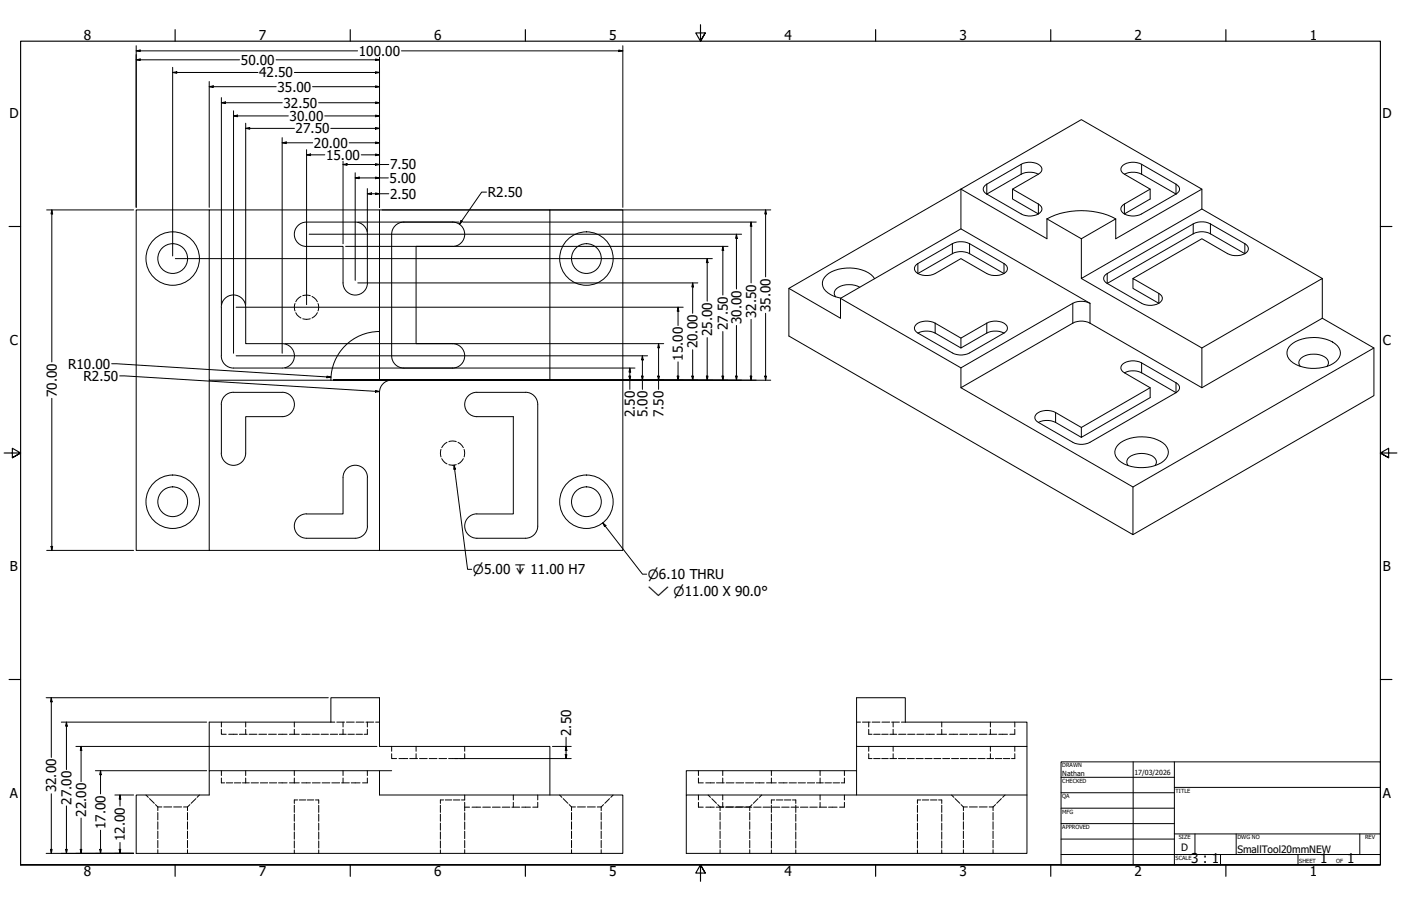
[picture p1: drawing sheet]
<svg xmlns="http://www.w3.org/2000/svg" width="864mm" height="559mm" viewBox="0 0 864 559" stroke-linecap="round" stroke-linejoin="round" font-family="sans-serif">
<!-- layer: Hidden (ANSI) -->
<g fill="none" stroke="#000" stroke-width=".62">
<path d="M182 187l-1 2 1 3M182 193l4 3M186 183l-4 3M187 197h4M187 182h4M192 183l4 3M196 193l-4 3M196 187v2v3M272 277v5M276 273l-4 3M277 272h2h2M282 273l4 3"/>
<path d="M286 277v5M272 283l4 3M277 287h4M286 283l-4 3M136 450v3h3M136 445v3M141 453h5M148 453h4M151 445v3M151 450v3M154 453h4M160 453h4"/>
<path d="M166 453h4M172 453h5M178 453h6M181 445v3M181 450v3M186 453h5M192 453h5M198 453h4M204 453h4M204 445h2M208 445h4M209 453h4"/>
<path d="M211 445v3M211 450v3M214 445h4M214 453h4M219 453h4M220 445h4M226 445h4M226 445v3M226 450v3h-2M232 445h2M528 445h2M532 445h4"/>
<path d="M535 450v3h3M535 445v3M538 445h4M539 453h4M543 453h4M544 445h4M549 453h4M550 445h4M551 445v3M551 450v3M554 453h4M556 445h2"/>
<path d="M559 453h5M565 453h5M571 453h5M578 453h6M581 445v3M581 450v3M585 453h5M592 453h4M598 453h4M604 453h4M610 453h4M610 445v3"/>
<path d="M610 450v3M616 453h5M626 450v3h-4M626 445v3M136 480v3h2M136 475v3M151 475v3M151 480v3M181 475v3M181 480v3M211 475v3M211 480v3"/>
<path d="M226 475v3M226 480v3h-3M241 465v3h3M241 460v3M246 468h5M253 468h4M256 460v3M256 465v3M259 468h4M265 468h4M271 468h4M277 468h5"/>
<path d="M286 460v3M286 465v3h-3M431 480v3h3M431 475v3M446 475v3M446 480v3M475 475v3M475 480v3M506 475v3M506 480v3M521 480v3h-2M521 475v3"/>
<path d="M535 465v3h3M535 460v3M539 468h4M543 468h4M549 468h4M551 460v3M551 465v3M554 468h4M559 468h5M565 468h4M570 468h5M576 468h4"/>
<path d="M581 468h4M587 468h4M592 468h4M597 468h5M603 468h4M608 468h2M610 465v3h3M610 460v3M614 468h4M618 468h4M626 465v3h-2M626 460v3"/>
<path d="M90 490l1 2M92 493l3 2M96 496l1 2M97 498h3M97 498v2M101 498h5M107 498h5M113 498h3M116 498v2M117 496l-1 2M121 493l-3 2M123 490l-2 2"/>
<path d="M139 483h4M144 483h4M149 483h5M155 483h4M160 483h5M166 483h5M172 483h5M178 483h6M181 497v4M183 493h-2v3M184 493h4M186 483h5"/>
<path d="M189 493h4M193 483h4M194 493h2v3M196 497v4M199 483h4M205 483h4M211 483h4M217 483h5M271 497v4M273 493h-2v3M274 493h4M279 493h4"/>
<path d="M286 490v3h-2M286 495v5M286 498h3M291 498h5M298 498h4M304 498h4M310 498h4M316 498h4M316 490v3M316 495v3M322 498h5M331 495v3h-3"/>
<path d="M331 490v3M345 490l1 2M347 493l3 2M351 496l1 2M352 498h3M352 498v2M356 498h5M362 498h5M368 498h3M371 498v2M372 496l-1 2M376 493l-3 2"/>
<path d="M378 490l-2 2M431 495v3h3M431 490v3M435 498h5M435 483h5M436 490l2 2M439 493l3 2M442 483h4M442 496l2 2v2M446 490v3M446 495v3M446 498h-5"/>
<path d="M448 483h4M452 498h-5M454 483h4M459 498h-6M459 498h4M460 483h4M464 496l-2 2v2M465 498h4M466 483h5M467 493l-3 2M470 490l-2 2M470 498h5"/>
<path d="M473 483h6M475 497v4M476 498h5M478 493h-3v3M479 493h4M480 483h5M482 498h4M483 493h4M486 483h5M488 498h4M489 493h2v3M491 497v4"/>
<path d="M492 483h5M493 498h5M498 483h4M499 498h5M503 483h4M505 498h5M506 490v3M506 495v3M509 483h4M511 498h5M514 483h4M521 495v3h-3"/>
<path d="M521 490v3M566 497v4M567 493h-1v3M569 493h4M574 493h4M579 493h2v3M581 497v4M587 490l1 2M589 493l3 2M592 496l2 2M594 498h2M594 498v2"/>
<path d="M598 498h4M604 498h5M610 498h2M612 498v2M614 496l-2 2M617 493l-3 2M620 490l-2 2M97 501v5M97 507v4M97 513v4M97 518v5M116 501v5"/>
<path d="M116 507v4M116 513v4M116 518v5M181 502v5M181 508v4M181 513v5M181 519v4M196 502v5M196 508v4M196 513v5M196 519v4M271 502v5"/>
<path d="M271 508v4M271 513v5M271 519v4M286 501v5M286 507v5M286 513v4M286 518v5M352 501v5M352 507v4M352 513v4M352 518v5M371 501v5"/>
<path d="M371 507v4M371 513v4M371 518v5M444 501v5M444 507v4M444 513v4M444 518v5M462 501v5M462 507v4M462 513v4M462 518v5M475 502v5"/>
<path d="M475 508v4M475 513v5M475 519v4M491 502v5M491 508v4M491 513v5M491 519v4M566 502v5M566 508v4M566 513v5M566 519v4M581 502v5"/>
<path d="M581 508v4M581 513v5M581 519v4M594 501v5M594 507v4M594 513v4M594 518v5M612 501v5M612 507v4M612 513v4M612 518v5M97 524v2"/>
<path d="M116 524v2M181 524v2M196 524v2M271 524v2M286 524v2M352 524v2M371 524v2M444 524v2M462 524v2M475 524v2M491 524v2M566 524v2"/>
<path d="M581 524v2M594 524v2M612 524v2"/>
</g>
<!-- layer: Visible (ANSI) -->
<g fill="none" stroke="#000" stroke-width=".62">
<path d="M607 114l22-13a9 9 0 0 1 13 3 3 3 0 0 1-1 3 3 3 0 0 1-4-1h-5l-3 1-21 13a3 3 0 0 1-1-6zM608 120l21 12a10 10 0 0 0 13-3 3 3 0 0 0-2-3l-16-9v6l16 9M640 107l-16 10M692 102a11 11 0 0 1 12-1l21 13a3 3 0 0 1 2 3 3 3 0 0 1-2 3l-21-13-3-1h-5a2.9 2.9 0 0 1-4 0 2.9 2.9 0 0 1 0-4zM693 107l16 10v6l-16 9M709 117l-16 9a3 3 0 0 0-2 4 3 3 0 0 0 3 3h4h4l23-13M741 117l-74-43-75 43 53 30v-12M129 129h105v106h-105zM129 129h-45v210h45M234 129h105v106h-105M244 139l3-2h2h30a7 7 0 0 1 7 7 7 7 0 0 1-7 8h-23v60h23a8 8 0 0 1 7 7 8 8 0 0 1-7 8h-30a8 8 0 0 1-8-8v-75l1-3zM339 129h45v210h-150"/>
<path d="M645 135a47 47 0 0 1 43 0M645 135l22 12 21-12v12l53-30v12l-74 43v-25M741 129l74 43M226 144v30M227 144a8 8 0 0 0-8-7h-30a7 7 0 0 0-8 7 7 7 0 0 0 8 8h22v22a8 8 0 0 0 8 8 8 8 0 0 0 8-8M592 141l-74 43v12l-32-18M767 156l-22-12-3-1h-4l-2 1-54 31M530 177a13 13 0 0 0-15 2 3 3 0 0 0 0 4M539 172a21 21 0 0 0-22-6 11 11 0 0 0-10 9 12 12 0 0 0 11 9M565 163l22-13 5-1h3l3 1 21 13a4 4 0 0 1 2 3 4 4 0 0 1-3 3l-4 1-4-1-18-9-16 9a11 11 0 0 1-12-2 2.9 2.9 0 0 1 1-4zM566 169l21-13 5-1h3l3 1 21 13M667 172l74 43v24l-69-40-5-1h-3l-3 1-69 40v-12l69-40 5-1h3l3 1-80-46v-24l-106 61v29l212 123v-30l149-85"/>
<path d="M682 175l22 12a9 9 0 0 0 12-3 3 3 0 0 0-2-3l-16-9v6l16 9M698 172l43-25 16 9a11 11 0 0 0 12-1 3 3 0 0 0-2-5l-22-13h-3h-4l-2 1-54 31a3 3 0 0 0-2 3 3 3 0 0 0 2 3M139 184a8 8 0 0 1 8-1 8 8 0 0 1 4 6v23h23a8 8 0 0 1 7 8 8 8 0 0 1-7 7h-30a8 8 0 0 1-8-8v-30l1-3zM518 184l74 43M815 196l32 19v29l-149 86M234 204a30 30 0 0 0-30 30M566 205l21 13 5 1h3l3-1 21-13M592 209l-16-10a10 10 0 0 0-12 2 3 3 0 0 0 2 4l4-1 5 1 17 10M592 209l16-10a9 9 0 0 1 13 3 2.9 2.9 0 0 1-2 3 2.9 2.9 0 0 1-3-1h-3l-3 1-18 10zM741 215l74-43v24l-74 43M795 213a24 24 0 0 1 29 0 7 7 0 0 1-2 11 24 24 0 0 1-27-3 6 6 0 0 1 0-8zM129 235v104h105"/>
<path d="M241 234a8 8 0 0 0-7 8v97M592 239l106 61M692 225a11 11 0 0 1 12-1l21 12a3 3 0 0 1 2 3 3 3 0 0 1-2 3l-21-12-3-1h-5a2.9 2.9 0 0 1-4 0 2.9 2.9 0 0 1 0-4zM693 230l16 9v6l-42 25v-6l42-25M801 226a4 4 0 0 1 4-7 11 11 0 0 1 14 4l-1 3M139 244l3-2h2h30a8 8 0 0 1 7 7 8 8 0 0 1-7 8h-23v22a7 7 0 0 1-7 8 7 7 0 0 1-8-8v-30l1-3zM288 245l3-2 3-1h30a8 8 0 0 1 7 7v75a8 8 0 0 1-7 8h-30a7 7 0 0 1-8-7 7 7 0 0 1 8-8h22v-60h-22a8 8 0 0 1-7-4 8 8 0 0 1 1-8zM725 242l-53 31-3 1h-3l-3-1-23-12M667 264l-16-10a10 10 0 0 0-13 3 2.9 2.9 0 0 0 1 3 2.9 2.9 0 0 0 4 0h5l3 1 16 9M689 274a24 24 0 0 1 29 1 7 7 0 0 1-2 10 25 25 0 0 1-26-1 6 6 0 0 1-1-10zM211 295v22h-22a8 8 0 0 0-8 7 8 8 0 0 0 8 8h30a8 8 0 0 0 8-8M211 294a8 8 0 0 1 8-7 8 8 0 0 1 8 7"/>
<path d="M226 295v29M695 287a4 4 0 0 1 3-6 12 12 0 0 1 15 3l-1 3M129 475v-30h75v-15h30v30h105v30M234 475h-105v15h-45v36h300v-36h-150v-15h7M528 475h-105v15M528 460h105v66h-210v-36h210M633 460v-15h-75v-15h-30v60"/>
<circle cx="106" cy="159" r="16"/>
<circle cx="106" cy="159" r="9"/>
<circle cx="361" cy="159" r="16"/>
<circle cx="361" cy="159" r="9"/>
<circle cx="106" cy="309" r="16"/>
<circle cx="106" cy="309" r="9"/>
<circle cx="361" cy="309" r="16"/>
<circle cx="361" cy="309" r="9"/>
</g>
<!-- layer: Visible Narrow (ANSI) -->
<g fill="none" stroke="#000" stroke-width=".62">
<path d="M608 114v6M629 101v6M704 101v6M725 114v6M640 126v6M693 126v6M736 138v6M746 138v6M587 150v6M598 150v6M767 150v6M566 163v6"/>
<path d="M619 163v6M682 169v6M576 199v6M608 199v6M661 187v12M672 187v12M714 181v6M704 224v6M725 236v6M651 254v7"/>
</g>
<!-- layer: Border (ANSI) -->
<g fill="none" stroke="#000" stroke-width=".7">
<path d="M108 18v7M216 18v7M324 18v7M432 15v10l-3-5h6l-3 5 3-5M540 18v7M648 18v7M756 18v7M6 140h7M851 140h7M3 279h10l-5-3v6l5-3-5 3M861 279h-10l5-3v6l-5-3 5 3M6 419h7"/>
<path d="M851 419h7M13 533v-508h838v508h-838h838M108 533v8M216 533v8M324 533v8M435 538l-3-5 3 5h-6l3-5v11M540 533v8M648 533v8M756 533v8"/>
</g>
<!-- layer: Title (ANSI) -->
<g fill="none" stroke="#000" stroke-width=".62">
<path d="M654 470h197v63h-197zM654 479h70M698 470v63M724 470v63M654 489h70M654 498h70M724 486h127M654 508h70M654 518h70M724 514h127M737 514v13M762 514v13"/>
<path d="M838 514v13M654 527h197M752 527v6M800 527v6"/>
</g>
<!-- layer: Dimension (ANSI) -->
<g fill="none" stroke="#000" stroke-width=".62">
<path d="M84 31h2v1zM84 37l2-1v1zM84 31h136M84 28v100M84 37h64M170 37h64M231 36l3 1h-3zM234 35v93M247 31h137M381 31h3l-3 1zM384 28v100M106 45l3-1v1z"/>
<path d="M106 45h53M106 42v116M129 53h2v1zM129 53h41M129 50v78M181 45h53M193 53h41M231 53h3l-3 1zM231 44l3 1h-3zM136 63h3v1zM136 63h38M136 60v128"/>
<path d="M144 72l2-1v1zM144 72h34M144 68v150M151 79h3v1zM151 79h30M151 76v112M196 63h38M200 72h34M204 79h30M231 63h3l-3 1zM231 79h3l-3 1zM231 71l3 1h-3z"/>
<path d="M174 88h2v1zM174 88h19M174 85v133M189 96l2-1v1zM189 96h11M189 92v96M211 99v51M215 88h19M223 96h11M231 88h3l-3 1zM231 95l3 1h-3zM211 101h3v1z"/>
<path d="M211 101h29M219 110l2-1v1zM219 110h20M219 107v66M226 120l3-1v1zM226 120h14M226 116v27M231 101h3l-3 1zM231 109l3 1h-3zM231 119l3 1h-3zM300 118h-3l-14 20M29 129h53"/>
<path d="M32 129v3h-1zM32 129v94M221 137h62M236 129h239M284 136l1 1-2 1zM285 137h181M463 137v3h-1zM463 137v37M472 129v3h-1zM472 129v42M108 160h331M191 144h266"/>
<path d="M213 152h236M436 160v2h-1zM436 160v26M446 152v2h-1zM446 152v30M454 144v3h-1zM454 144v34M221 174h209M427 174v3h-1zM427 174v19M146 189h275M418 189v3h-1z"/>
<path d="M418 189v12M463 197v38M472 193v42M146 219h253M176 212h233M396 219v3h-1zM396 219v21M406 212v3h-1zM406 212v28M427 216v19M436 208v27M446 204v31"/>
<path d="M454 201v34M69 224l135 9M74 232l160 9M176 227h215M202 232l2 1h-3zM206 235h269M388 232h1l-1 3zM388 227l1 2h-1zM388 227v13M395 232h1v3zM405 232h1v3zM417 232h1v3z"/>
<path d="M418 223v12M426 232h1v3zM435 232h1v3zM445 232h1v3zM453 232h1v3zM462 232h1v3zM471 232h1v3zM32 246v93M232 241h2l-3 1zM29 339h53M31 337h1v2zM28 430h174"/>
<path d="M32 430v3h-1zM32 430v37M38 445h89M41 445v3h-1zM41 445v30M349 455v13M47 460h185M50 460v3h-1zM50 460v22M59 475h68M62 475v3h-1zM62 475v15"/>
<path d="M281 468h71M341 460h11M348 465h1v3zM349 460v3h-1zM32 490v36M41 497v29M71 490h11M74 490v3h-1zM74 490v7M50 505v21M62 512v14M74 520v6"/>
<path d="M28 526h54M31 524h1v2zM40 524h1v2zM49 524h1v2zM61 524h1v2zM73 524h1v2z"/>
</g>
<g fill="#000">
<path d="M84 31h2v1zM84 37l2-1v1zM231 36l3 1h-3zM381 31h3l-3 1zM106 45l3-1v1zM129 53h2v1zM231 53h3l-3 1zM231 44l3 1h-3zM136 63h3v1zM144 72l2-1v1zM151 79h3v1zM231 63h3l-3 1z"/>
<path d="M231 79h3l-3 1zM231 71l3 1h-3zM174 88h2v1zM189 96l2-1v1zM231 88h3l-3 1zM231 95l3 1h-3zM211 101h3v1zM219 110l2-1v1zM226 120l3-1v1zM231 101h3l-3 1zM231 109l3 1h-3zM32 129v3h-1z"/>
<path d="M231 119l3 1h-3zM284 136l1 1-2 1zM463 137v3h-1zM472 129v3h-1zM446 152v2h-1zM454 144v3h-1zM427 174v3h-1zM436 160v2h-1zM418 189v3h-1zM406 212v3h-1zM202 232l2 1h-3zM388 232h1l-1 3z"/>
<path d="M388 227l1 2h-1zM395 232h1v3zM396 219v3h-1zM405 232h1v3zM417 232h1v3zM426 232h1v3zM435 232h1v3zM445 232h1v3zM453 232h1v3zM462 232h1v3zM471 232h1v3zM232 241h2l-3 1z"/>
<path d="M31 337h1v2zM32 430v3h-1zM41 445v3h-1zM50 460v3h-1zM62 475v3h-1zM348 465h1v3zM349 460v3h-1zM74 490v3h-1zM31 524h1v2zM40 524h1v2zM49 524h1v2zM61 524h1v2z"/>
<path d="M73 524h1v2z"/>
</g>
<!-- layer: Symbol (ANSI) -->
<path d="M280 287l1 2h-1zM280 287l8 64h3M372 323l2 1-1 1zM372 323l24 31h3" fill="none" stroke="#000" stroke-width=".62"/>
<path d="M280 287l1 2h-1zM372 323l2 1-1 1z" fill="#000"/>
<g font-size="8.4">
<text x="52" y="24">8</text>
<text x="160" y="24">7</text>
<text x="268" y="24">6</text>
<text x="376" y="24">5</text>
<text x="483" y="24">4</text>
<text x="591" y="24">3</text>
<text x="699" y="24">2</text>
<text x="807" y="24">1</text>
<text x="221" y="34">100.00</text>
<text x="149" y="40">50.00</text>
<text x="160" y="48">42.50</text>
<text x="171" y="57">35.00</text>
<text x="175" y="66">32.50</text>
<text x="6" y="73">D</text>
<text x="178" y="75">30.00</text>
<text x="852" y="73">D</text>
<text x="182" y="82">27.50</text>
<text x="194" y="91">20.00</text>
<text x="201" y="99">15.00</text>
<text x="240" y="105">7.50</text>
<text x="240" y="113">5.00</text>
<text x="240" y="123">2.50</text>
<text x="301" y="122">R2.50</text>
<text x="466" y="196" transform="rotate(-90 466 196)">32.50</text>
<text x="475" y="192" transform="rotate(-90 475 192)">35.00</text>
<text x="449" y="204" transform="rotate(-90 449 204)">27.50</text>
<text x="457" y="200" transform="rotate(-90 457 200)">30.00</text>
<text x="439" y="207" transform="rotate(-90 439 207)">25.00</text>
<text x="6" y="213">C</text>
<text x="430" y="215" transform="rotate(-90 430 215)">20.00</text>
<text x="852" y="213">C</text>
<text x="42" y="227">R10.00</text>
<text x="421" y="222" transform="rotate(-90 421 222)">15.00</text>
<text x="51" y="235">R2.50</text>
<text x="35" y="245" transform="rotate(-90 35 245)">70.00</text>
<text x="391" y="257" transform="rotate(-90 391 257)">2.50</text>
<text x="399" y="257" transform="rotate(-90 399 257)">5.00</text>
<text x="409" y="257" transform="rotate(-90 409 257)">7.50</text>
<text x="6" y="352">B</text>
<text x="852" y="352">B</text>
<text x="352" y="454" transform="rotate(-90 352 454)">2.50</text>
<text x="6" y="492">A</text>
<text x="35" y="489" transform="rotate(-90 35 489)">32.00</text>
<text x="852" y="492">A</text>
<text x="44" y="496" transform="rotate(-90 44 496)">27.00</text>
<text x="53" y="504" transform="rotate(-90 53 504)">22.00</text>
<text x="65" y="511" transform="rotate(-90 65 511)">17.00</text>
<text x="77" y="519" transform="rotate(-90 77 519)">12.00</text>
<text x="734" y="533">3 : 1</text>
<text x="814" y="533">1</text>
<text x="830" y="533">1</text>
<text x="52" y="541">8</text>
<text x="160" y="541">7</text>
<text x="268" y="541">6</text>
<text x="376" y="541">5</text>
<text x="483" y="541">4</text>
<text x="591" y="541">3</text>
<text x="699" y="541">2</text>
<text x="807" y="541">1</text>
</g>
<g font-size="7.9">
<text x="292" y="354">⌀5.00 ↧ 11.00 H7</text>
<text x="399" y="357">⌀6.10 THRU</text>
<text x="399" y="368">⌵ ⌀11.00 X 90.0°</text>
</g>
<g font-size="6.3">
<text x="728" y="525">D</text>
<text x="763" y="526">SmallTool20mmNEW</text>
</g>
<g font-size="4.3">
<text x="655" y="479">Nathan</text>
<text x="699" y="478">17/03/2026</text>
</g>
<g font-size="3.5">
<text x="655" y="473">DRAWN</text>
<text x="655" y="483">CHECKED</text>
<text x="725" y="489">TITLE</text>
<text x="655" y="492">QA</text>
<text x="655" y="502">MFG</text>
<text x="655" y="511">APPROVED</text>
<text x="727" y="518">SIZE</text>
<text x="763" y="518">DWG NO</text>
<text x="841" y="518">REV</text>
<text x="725" y="530">SCALE</text>
<text x="801" y="533">SHEET</text>
<text x="824" y="533">OF</text>
</g>
</svg>
